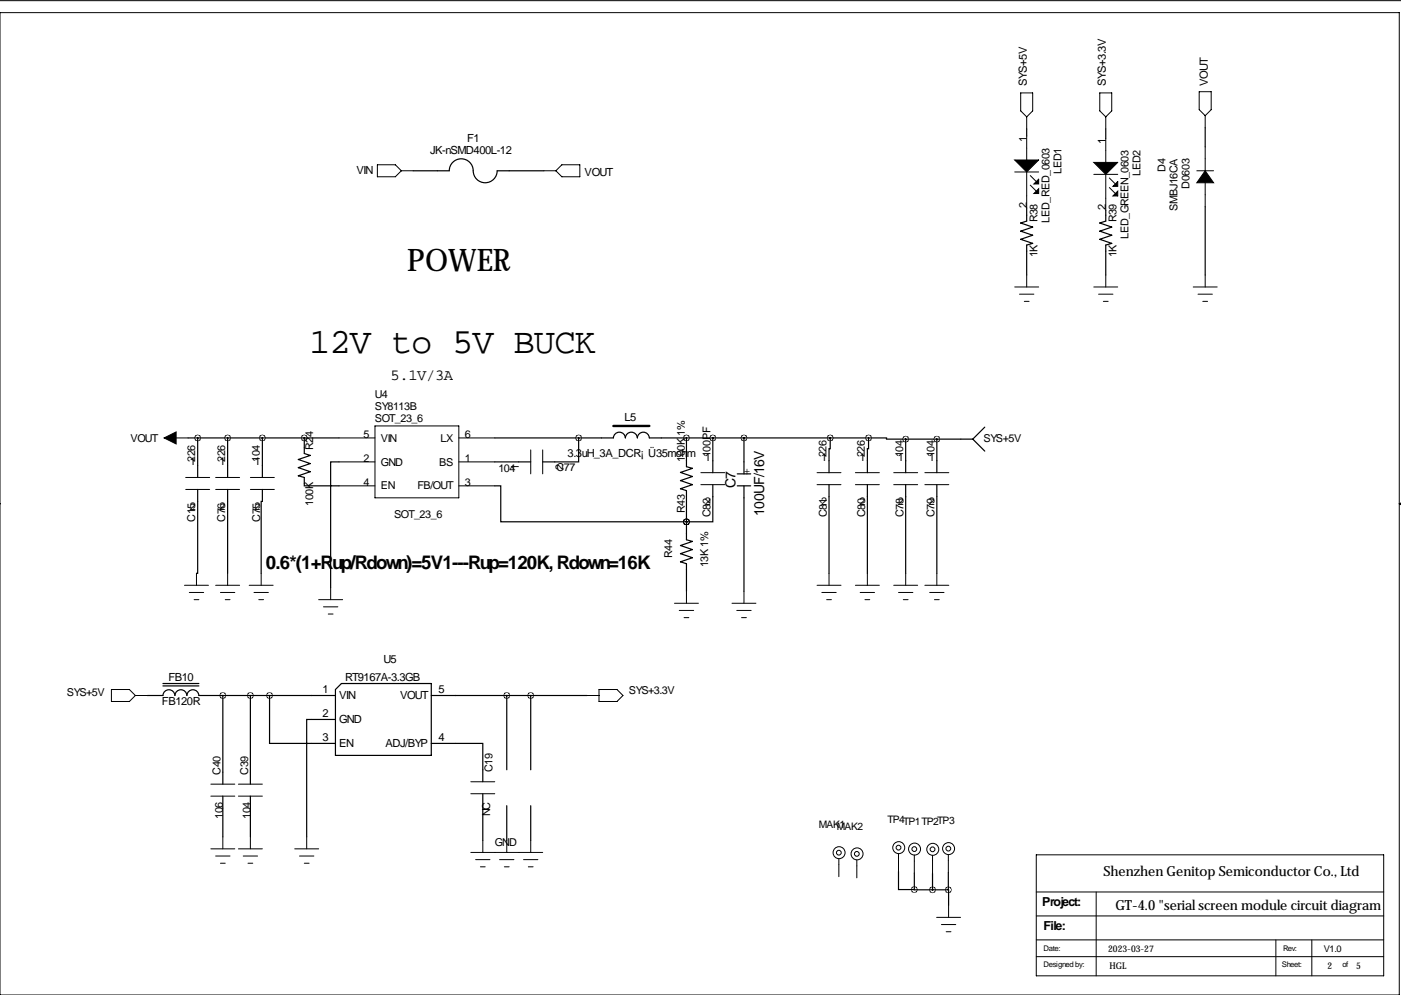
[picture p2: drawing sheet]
<svg xmlns="http://www.w3.org/2000/svg" width="297mm" height="211mm" viewBox="0 0 297 211" stroke-linecap="round" stroke-linejoin="round" font-family="sans-serif">
<g fill="none" stroke="#000" stroke-width=".21">
<path d="M0 .1h297.1M0 2.7h296.7v208.3h-296.7zM216.4 19.7h2.5v3.8l-1.2 1.3-1.3-1.3zM233.2 19.7h2.5v3.8l-1.3 1.3-1.2-1.3zM254.3 19.4h2.5v3.9l-1.3 1.2-1.2-1.2zM80 34.9h3.8l1.3 1.3-1.3 1.3h-3.8zM85.1 36.2h2.5M115.3 36.2h2.6M119.1 34.9h3.8v2.6h-3.8l-1.2-1.3zM215.1 36.5h5.1M217.7 24.8v2.5M217.7 28.8v5.1"/>
<path d="M217.7 36.5v7.6M218.4 37.2l1.3 1.3M218.4 39.3l1.3 1.2M231.9 37h5.1M234.4 24.8v2.5M234.4 29.4v5M234.4 37v7.6M235.2 37.7l1.3 1.3M235.2 39.8l1.3 1.2M253.7 36.2h3.6M255.5 24.5v2.6M255.5 31.1v5.1"/>
<path d="M255.5 38.7v5.1M217.7 58.3v2.5M234.4 58.3v2.5M255.5 58.3v2.5M215.1 60.8h5.1M216.2 62.4h3M217.2 63.9h1M231.9 60.8h5.1M232.9 62.4h3.1M233.9 63.9h1M253 60.8h5.1M254 62.4h3"/>
<path d="M255 63.9h1M34.8 92.9h5.1M71.9 97.9h7.6M71.9 92.9h7.6M79.5 90.3h17.8v15.3h-17.8zM97.3 97.9h7.6M97.3 92.9h7.6M112.5 95.4v5.1M115.1 95.4v5.1M-.1 106.8h.1M39.4 101.2h5M39.4 103.8h5"/>
<path d="M45.7 101.2h5.1M45.7 103.8h5.1M53.1 101.2h5.1M53.1 103.8h5.1M71.9 103h7.6M97.3 103h7.6M148.6 100.2h5.1M148.6 102.8h5.1M173.2 100.2h5.1M173.2 102.8h5.1M181.4 100.2h5M181.4 102.8h5"/>
<path d="M189.5 100.2h5.1M189.5 102.8h5.1M196.1 100.2h5.1M196.1 102.8h5.1M296.7 106.8h.4M296.7 106.8l.4 .2M297.1 106.6l-.4 .2M39.1 124.1h5.1M40.1 125.6h3.1M41.1 127.1h1.1M41.7 121.6v2.5M45.7 124.1h5.1"/>
<path d="M46.7 125.6h3.1M47.8 127.1h1M48.3 121.6v2.5M52.8 124.1h5.1M53.8 125.6h3.1M54.9 127.1h1M55.4 121.6v2.5M67.6 127.1h5M68.6 128.7h3M69.6 130.2h1M70.1 124.6v2.5M143 127.9h5.1"/>
<path d="M144 129.4h3.1M145 131h1M145.5 125.4v2.5M155.2 127.9h5.1M156.2 129.4h3.1M157.2 131h1M157.7 125.4v2.5M173.2 124.1h5.1M174.2 125.6h3.1M175.3 127.1h1M175.8 121.6v2.5M181.4 124.1h5"/>
<path d="M182.4 125.6h3M183.4 127.1h1M183.9 121.6v2.5M189.5 124.1h5.1M190.5 125.6h3M191.5 127.1h1M192 121.6v2.5M196.1 124.1h5.1M197.1 125.6h3.1M198.1 127.1h1M198.6 121.6v2.5M23.6 146.2h3.8l1.3 1.3-1.3 1.2h-3.8z"/>
<path d="M28.7 147.5h2.5M124.5 147.5h2.5M127 146.2h3.8l1.3 1.3-1.3 1.2h-3.8zM44.7 166.3h5.1M44.7 168.8h5.1M44.7 180h5.1M47.2 177.4v2.6M50.5 166.3h5.1M50.5 168.8h5.1M50.5 180h5.1M53.1 177.4v2.6M62.5 180h5.1"/>
<path d="M65 177.4v2.6M99.8 165.7h5.1M99.8 168.3h5.1M102.4 178.2v2.5M107.4 178.2v2.5M112.5 178.2v2.5M45.7 181.5h3.1M46.7 183h1.1M51.6 181.5h3M52.6 183h1M63.5 181.5h3M64.5 183h1"/>
<path d="M99.8 180.7h15.3M100.8 182.3h3.1M101.9 183.8h1M105.9 182.3h3.1M106.9 183.8h1M111 182.3h3M112 183.8h1M177.9 182.1v3.8M181.7 182.3v3.8M190.5 181v3.8M193.9 181.3v3.8M197.7 181.3v3.9"/>
<path d="M198.6 194.5h5.1M199.6 196h3M200.6 197.5h1M201.1 181.2v3.8M201.1 192v2.5M219.7 199.3h73.7M219.7 194.2h73.7M219.7 181.2h73.7v25.7h-73.7zM219.7 189.1h73.7M232.4 189.1v17.8M270.5 199.3v7.6M278.1 199.3v7.6"/>
<path d="M219.7 202.8h73.7"/>
<circle cx="190.5" cy="179.7" r=".51"/>
<circle cx="190.6" cy="179.7" r="1.27"/>
<circle cx="201.1" cy="179.9" r=".51"/>
<circle cx="201.1" cy="179.9" r="1.27"/>
<circle cx="177.9" cy="180.8" r=".51"/>
<circle cx="177.9" cy="180.8" r="1.27"/>
<circle cx="181.7" cy="181" r=".51"/>
<circle cx="181.7" cy="181" r="1.27"/>
<circle cx="193.9" cy="180" r=".51"/>
<circle cx="193.9" cy="180" r="1.27"/>
<circle cx="197.7" cy="180.1" r=".51"/>
<circle cx="197.8" cy="180.1" r="1.27"/>
</g>
<g fill="none" stroke="#000" stroke-width=".25">
<path d="M87.6 36.2h7.6a2.54 2.54 0 0 1 2.6-2.5 2.54 2.54 0 0 1 2.5 2.5 2.54 2.54 0 0 0 2.6 2.5 2.54 2.54 0 0 0 2.5-2.5h9.9M217.7 27.3v1.5M234.4 27.3v2.1M255.5 27.1v4M217.7 44.1v2.8l-1.3 .4 2.5 .8-2.5 .9 2.5 .9-2.5 .8 2.5 .9-1.2 .4v6.3M234.4 44.6v2.3l-1.2 .4 2.5 .8-2.5 .9 2.5 .9-2.5 .8 2.5 .9-1.3 .4v6.3M255.5 43.8v14.5M39.9 92.9h32M41.9 92.9v8.3M48.3 92.9v8.3M55.6 92.9v8.3M64.5 92.9v3.3l1.3 .4-2.6 .8 2.6 .9-2.6 .9 2.6 .8-2.6 .9 1.3 .3v1.8h7.4"/>
<path d="M71.9 97.9h-1.8v26.7M104.9 97.9h7.6M104.9 92.9h25.1M122.7 92.9v5h-7.6M130 92.8a1.27 1.27 0 0 1 1.3-1.2 1.27 1.27 0 0 1 1.3 1.3M132.6 92.8a1.27 1.27 0 0 1 1.3-1.2 1.27 1.27 0 0 1 1.2 1.3M135.1 92.8a1.27 1.27 0 0 1 1.3-1.2 1.27 1.27 0 0 1 1.3 1.3h46.4M145.5 92.9v6l1.3 .4-2.5 .9 2.5 .8-2.5 .9 2.5 .9-2.5 .8 1.2 .4v10.4l1.3 .4-2.5 .9 2.5 .8-2.5 .9 2.5 .9-2.5 .8 1.2 .4v5.9M151.1 92.9v7.3M157.7 92.9v7.6M176 92.9v2.2h-.2v5.1M184.1 92.9v2.2h-.2v5.1"/>
<path d="M184.1 92.9h3.9v.2h4M192 93.1v7.1M192 93.1h14.2M198.6 93.1v7.1M206.2 93.1l2.6 2.5M208.8 90.6l-2.6 2.5M41.9 103.8v17.8h-.2M48.3 103.8v17.8M55.6 103.8v2.5h-.2v15.3M104.9 103h1.3v7.6h39.3M145.5 110.6h.1M151.1 102.8v7.8h-5.6"/>
<path d="M156.3 100.5h2.9M156.3 103h2.9M157.7 103v22.4M175.8 102.8v18.8M183.9 102.8v18.8M192 102.8v18.8M198.6 102.8v18.8M31.2 147.5l3.3-.1a1.27 1.27 0 0 1 1.3-1.2 1.27 1.27 0 0 1 1.3 1.3 1.27 1.27 0 0 1 1.3-1.3 1.27 1.27 0 0 1 1.2 1.3 1.27 1.27 0 0 1 1.3-1.3 1.27 1.27 0 0 1 1.3 1.3h28.9M34.5 144.9h7.7M34.5 145.4h7.7M47.2 147.5v18.8M53.1 147.5v18.8"/>
<path d="M57.1 147.5v10.1h14M71.1 152.5h-6.1v24.9M71.1 146.2l1.3-1.3h19v15.3h-20.3zM91.4 157.6h11v8.1M91.4 147.5h33.1M107.4 147.5v15.7M112.5 147.5v15.7M47.2 168.8v8.6M53.1 168.8v8.6M102.4 168.3v9.9M107.4 170.8v7.4M112.5 170.8v7.4"/>
<path d="M190.5 184.8v3.8h3.4M193.9 188.6l3.8 .1M193.9 185.1v3.5M197.7 185.2v3.5M197.7 188.7h3.4M201.1 188.7v3.3M201.1 185v3.7"/>
</g>
<path d="M215.1 33.9h5.1l-2.5 2.6zM220.2 38v1h-1zM231.9 34.4h5.1l-2.6 2.6zM237 38.5v1h-1zM255.5 36.2l1.8 2.5h-3.6zM219.2 41l1-1v1zM236 41.5l1-1v1zM34.8 92.9l2.5-1.3v2.5z" fill="#000" stroke="#000" stroke-width=".21"/>
<path d="M130 90.3h7.7" fill="none" stroke="#000" stroke-width=".51"/>
<path d="M122.6 92.9a.05 .05 0 0 0 .1 0 .05 .05 0 0 0-.1 0zM145.5 110.6a.05 .05 0 0 0 .1 0 .05 .05 0 0 0-.1 0zM145.5 92.9a.05 .05 0 0 0 .1 0 .05 .05 0 0 0-.1 0zM48.2 92.9a.05 .05 0 0 0 .1 0 .05 .05 0 0 0-.1 0zM145.5 110.6a.05 .05 0 0 0 .1 0 .05 .05 0 0 0-.1 0zM55.6 92.9a.05 .05 0 0 0 .1 0 .05 .05 0 0 0-.1 0zM151.1 92.9a.05 .05 0 0 0 .1 0 .05 .05 0 0 0-.1 0zM176 92.9a.05 .05 0 0 0 .1 0 .05 .05 0 0 0-.1 0zM184.1 92.9a.05 .05 0 0 0 .1 0 .05 .05 0 0 0-.1 0zM192 93.1a.05 .05 0 0 0 .1 0 .05 .05 0 0 0-.1 0zM198.6 93.1a.05 .05 0 0 0 .1 0 .05 .05 0 0 0-.1 0zM64.5 92.9a.05 .05 0 0 0 .1 0 .05 .05 0 0 0-.1 0zM41.9 92.9a.05 .05 0 0 0 .1 0 .05 .05 0 0 0-.1 0zM201 188.7a.05 .05 0 0 0 .1 0 .05 .05 0 0 0-.1 0zM197.7 188.7a.05 .05 0 0 0 .1 0 .05 .05 0 0 0-.1 0zM107.4 147.5a.05 .05 0 0 0 .1 0 .05 .05 0 0 0-.1 0zM112.5 147.5a.05 .05 0 0 0 .1 0 .05 .05 0 0 0-.1 0zM157.7 92.9a.05 .05 0 0 0 .1 0 .05 .05 0 0 0-.1 0zM57.1 147.5a.05 .05 0 0 0 .1 0 .05 .05 0 0 0-.1 0zM53 147.5a.05 .05 0 0 0 .1 0 .05 .05 0 0 0-.1 0zM47.2 147.5a.05 .05 0 0 0 .1 0 .05 .05 0 0 0-.1 0zM193.8 188.6a.05 .05 0 0 0 .1 0 .05 .05 0 0 0-.1 0z" fill="#000" stroke="#000" stroke-width="1.3"/>
<text font-size="7.6" x="65.5" y="74.8">12V to 5V BUCK</text>
<text font-size="6.6" x="86.4" y="57.5">POWER</text>
<text font-size="4" x="56.4" y="120.5">0.6*(1+Rup/Rdown)=5V1---Rup=120K, Rdown=16K</text>
<text font-size="3.3" x="82.8" y="80.7">5.1V/3A</text>
<g font-size="3">
<text x="156" y="103.5" transform="rotate(-90 156 103.5)">C7</text>
<text x="162" y="109.4" transform="rotate(-90 162 109.4)">100UF/16V</text>
<text x="233.9" y="185.8">Shenzhen Genitop Semiconductor Co., Ltd</text>
<text x="236.5" y="192.9">GT-4.0 &quot;serial screen module circuit diagram</text>
</g>
<g font-size="2.6">
<text x="221" y="192.2">Project:</text>
<text x="221.2" y="197.2">File:</text>
</g>
<g font-size="2.4">
<text x="217.7" y="18.2" transform="rotate(-90 217.7 18.2)">SYS+5V</text>
<text x="234.4" y="18.2" transform="rotate(-90 234.4 18.2)">SYS+3.3V</text>
<text x="256.1" y="18.2" transform="rotate(-90 256.1 18.2)">VOUT</text>
<text x="91.2" y="32.7">JK-nSMD400L-12</text>
<text x="99" y="30.1">F1</text>
<text x="234.4" y="30.6" transform="rotate(-90 234.4 30.6)">1</text>
<text x="75.6" y="37">VIN</text>
<text x="124" y="37.2">VOUT</text>
<text x="234.4" y="44.5" transform="rotate(-90 234.4 44.5)">2</text>
<text x="132.4" y="89.3">L5</text>
<text x="120.3" y="97">3.3uH_3A_DCR¡Ü35mohm</text>
<text x="81.3" y="140.6">U5</text>
<text x="34.3" y="149.6">FB120R</text>
<text x="35.7" y="144.4">FB10</text>
<text x="68.4" y="147">1</text>
<text x="71.9" y="148.3">VIN</text>
<text x="73.2" y="144.4">RT9167A-3.3GB</text>
<text x="84.8" y="148.3">VOUT</text>
<text x="93" y="147">5</text>
<text x="68.4" y="152">2</text>
<text x="71.9" y="153.3">GND</text>
<text x="68.4" y="157.1">3</text>
<text x="71.9" y="158.4">EN</text>
<text x="81.7" y="158.4">ADJ/BYP</text>
<text x="93" y="157.1">4</text>
</g>
<g font-size="2.3">
<text x="217.7" y="30.1" transform="rotate(-90 217.7 30.1)">1</text>
<text x="225.1" y="36.8" transform="rotate(-90 225.1 36.8)">LED1</text>
<text x="241.8" y="37.3" transform="rotate(-90 241.8 37.3)">LED2</text>
<text x="247.1" y="36.4" transform="rotate(-90 247.1 36.4)">D4</text>
<text x="252.2" y="40" transform="rotate(-90 252.2 40)">D0603</text>
<text x="217.7" y="44" transform="rotate(-90 217.7 44)">2</text>
<text x="220" y="47.1" transform="rotate(-90 220 47.1)">R38</text>
<text x="222.5" y="47.2" transform="rotate(-90 222.5 47.2)">LED_RED_0603</text>
<text x="236.7" y="47.1" transform="rotate(-90 236.7 47.1)">R39</text>
<text x="249.7" y="44.7" transform="rotate(-90 249.7 44.7)">SMBJ16CA</text>
<text x="239.3" y="50.6" transform="rotate(-90 239.3 50.6)">LED_GREEN_0603</text>
<text x="220" y="54.6" transform="rotate(-90 220 54.6)">1K</text>
<text x="236.7" y="54.6" transform="rotate(-90 236.7 54.6)">1K</text>
<text x="79.5" y="84.5">U4</text>
<text x="79.5" y="89.5">SOT_23_6</text>
<text x="79.5" y="87">SY8113B</text>
<text x="27.7" y="93.6">VOUT</text>
<text x="66.4" y="95.3" transform="rotate(-90 66.4 95.3)">R24</text>
<text x="77" y="92.9">5</text>
<text x="80.8" y="93.6">VIN</text>
<text x="93.4" y="93.6">LX</text>
<text x="98.6" y="92.9">6</text>
<text x="208.5" y="93.6">SYS+5V</text>
<text x="40.2" y="98.7">1</text>
<text x="41.4" y="97.9" transform="rotate(-90 41.4 97.9)">226</text>
<text x="46.6" y="98.7">1</text>
<text x="47.8" y="97.9" transform="rotate(-90 47.8 97.9)">226</text>
<text x="53.9" y="98.7">1</text>
<text x="55.1" y="97.9" transform="rotate(-90 55.1 97.9)">104</text>
<text x="77" y="97.9">2</text>
<text x="80.8" y="98.7">GND</text>
<text x="93.1" y="98.7">BS</text>
<text x="98.6" y="97.9">1</text>
<text x="105.7" y="100">104</text>
<text x="110" y="99.6" transform="rotate(-90 110 99.6)">1</text>
<text x="118" y="100">C77</text>
<text x="119.4" y="99.6" transform="rotate(-90 119.4 99.6)">2</text>
<text x="145.2" y="97.9" transform="rotate(-90 145.2 97.9)">100K 1%</text>
<text x="149.4" y="97.7">1</text>
<text x="150.6" y="96.9" transform="rotate(-90 150.6 96.9)">100PF</text>
<text x="159" y="100.6" transform="rotate(-90 159 100.6)">+</text>
<text x="174.1" y="97.7">1</text>
<text x="175.3" y="96.9" transform="rotate(-90 175.3 96.9)">226</text>
<text x="182.2" y="97.7">1</text>
<text x="183.4" y="96.9" transform="rotate(-90 183.4 96.9)">226</text>
<text x="190.3" y="97.7">1</text>
<text x="191.5" y="96.9" transform="rotate(-90 191.5 96.9)">104</text>
<text x="196.9" y="97.7">1</text>
<text x="198.1" y="96.9" transform="rotate(-90 198.1 96.9)">104</text>
<text x="66.4" y="107.3" transform="rotate(-90 66.4 107.3)">100K</text>
<text x="77" y="103">4</text>
<text x="80.8" y="103.8">EN</text>
<text x="88.5" y="103.8">FB/OUT</text>
<text x="98.6" y="103">3</text>
<text x="149.4" y="107.1">2</text>
<text x="174.1" y="107.1">2</text>
<text x="182.2" y="107.1">2</text>
<text x="190.3" y="107.1">2</text>
<text x="196.9" y="107.1">2</text>
<text x="40.2" y="108.1">2</text>
<text x="41.4" y="110.6" transform="rotate(-90 41.4 110.6)">C15</text>
<text x="46.6" y="108.1">2</text>
<text x="47.8" y="110.6" transform="rotate(-90 47.8 110.6)">C76</text>
<text x="53.9" y="108.1">2</text>
<text x="55.1" y="110.6" transform="rotate(-90 55.1 110.6)">C75</text>
<text x="83.6" y="109.9">SOT_23_6</text>
<text x="145.2" y="108.7" transform="rotate(-90 145.2 108.7)">R43</text>
<text x="150.6" y="109.6" transform="rotate(-90 150.6 109.6)">C82</text>
<text x="175.3" y="109.6" transform="rotate(-90 175.3 109.6)">C81</text>
<text x="183.4" y="109.6" transform="rotate(-90 183.4 109.6)">C80</text>
<text x="191.5" y="109.6" transform="rotate(-90 191.5 109.6)">C78</text>
<text x="198.1" y="109.6" transform="rotate(-90 198.1 109.6)">C79</text>
<text x="142.5" y="118.3" transform="rotate(-90 142.5 118.3)">R44</text>
<text x="150.1" y="120.3" transform="rotate(-90 150.1 120.3)">13K 1%</text>
<text x="14.2" y="147.5">SYS+5V</text>
<text x="133.3" y="147.2">SYS+3.3V</text>
<text x="46.7" y="164.2" transform="rotate(-90 46.7 164.2)">C40</text>
<text x="52.6" y="164.2" transform="rotate(-90 52.6 164.2)">C39</text>
<text x="104.4" y="163.7" transform="rotate(-90 104.4 163.7)">C19</text>
<text x="47.2" y="173.6" transform="rotate(-90 47.2 173.6)">106</text>
<text x="53.1" y="173.6" transform="rotate(-90 53.1 173.6)">104</text>
<text x="103.9" y="173.1" transform="rotate(-90 103.9 173.1)">NC</text>
<text x="104.9" y="179.5">GND</text>
</g>
<g font-size="2.2">
<text x="173.6" y="175.6">MAK1</text>
<text x="177.4" y="175.9">MAK2</text>
<text x="188.1" y="174.6">TP4TP1TP2TP3</text>
</g>
<g font-size="2">
<text x="235" y="201.8">2023-03-27</text>
<text x="280.7" y="201.8">V1.0</text>
<text x="235.2" y="205.4">HGL</text>
<text x="281.4" y="205.4">2</text>
<text x="287.5" y="205.4">5</text>
</g>
<g font-size="1.6">
<text x="221.2" y="201.6">Date:</text>
<text x="272" y="201.6">Rev:</text>
<text x="221.2" y="205.1">Designed by:</text>
<text x="271.8" y="205.1">Sheet:</text>
<text x="284.6" y="205.1">of</text>
</g>
</svg>
